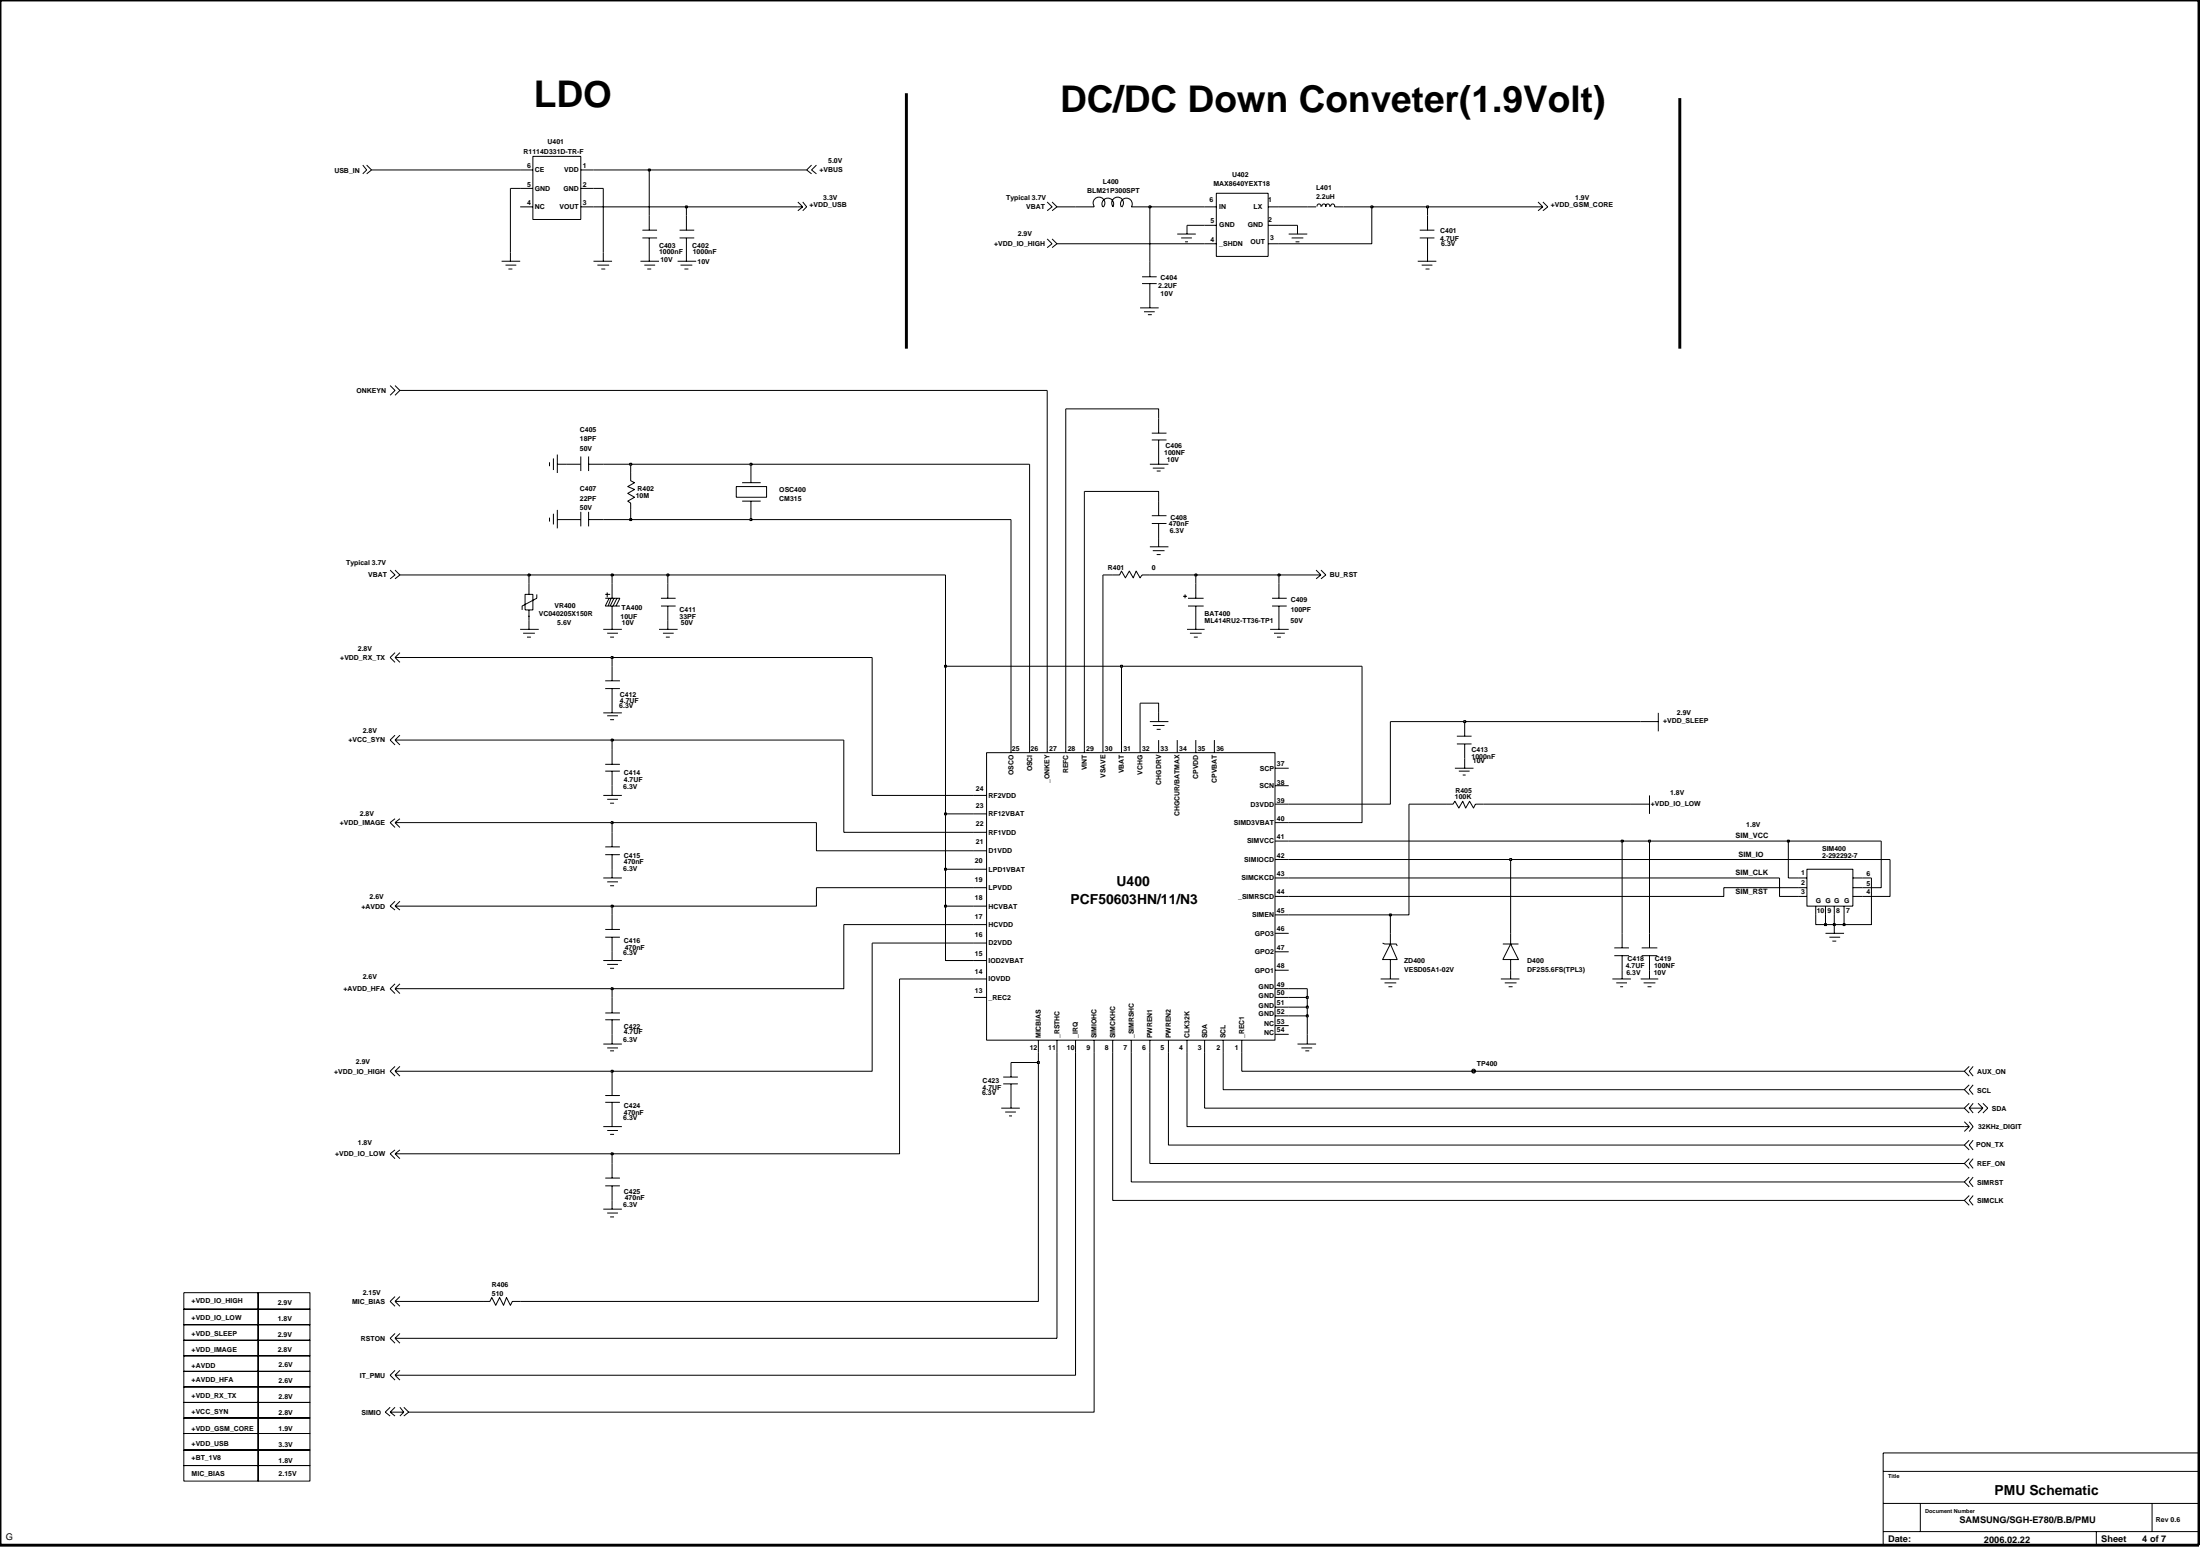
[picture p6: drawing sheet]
<svg xmlns="http://www.w3.org/2000/svg" width="192mm" height="135mm" viewBox="0 0 192 135" stroke-linecap="round" stroke-linejoin="round" font-family="sans-serif">
<g fill="none" stroke="#000" stroke-width=".09">
<path d="M31.6 14.4l.3 .4-.3 .3M31.9 14.4l.5 .4-.5 .3M45.3 18h1.1M45.3 16.4h1.1M45.3 14.8h1.1M46.4 13.6h4.2v5.5h-4.2zM50.6 18h1.1M50.6 16.4h1.1M50.6 14.8h1.1M56.5 18.8v1.2M59.8 18.8v1.2M69.5 18h.4"/>
<path d="M69.5 17.6l.4 .4M69.9 17.6l.3 .4-.3 .3M69.9 18l-.4 .3M70.7 14.4l-.5 .4 .5 .3M71.1 14.4l-.4 .4 .4 .3M91.2 17.6l.4 .4-.4 .3M91.6 17.6l.4 .4-.4 .3M93.6 18h1.7M95.3 18a.51 .51 0 0 1 .1-.7 .51 .51 0 0 1 .7 0 .51 .51 0 0 1 0 .7M96 18a.51 .51 0 0 1 .5-.8 .51 .51 0 0 1 .4 .8M96.9 18a.51 .51 0 0 1 .1-.7 .51 .51 0 0 1 .7 0 .51 .51 0 0 1 0 .7M97.6 18a.51 .51 0 0 1 .5-.8 .51 .51 0 0 1 .4 .8"/>
<path d="M98.5 18h1.6M103.4 19.6v.8M104.9 18h1M104.9 19.6h1M105.9 16.8h4.5v5.5h-4.5zM110.4 18h1M110.4 19.6h1M113 19.6v.8M113.8 18h.8M114.7 18v-.2h.1h.2v.2M115.1 18l.1-.2h.1h.1v.2M115.5 18v-.2h.1h.1l.1 .2"/>
<path d="M115.9 18v-.2h.1h.2v.2M116.2 18h.8M124.3 18.8v1.2M133.9 18h.4M133.9 17.6l.4 .4M134.3 17.6l.5 .4-.5 .3M134.3 18l-.4 .3M34 33.6l.4 .4-.4 .4M34.4 33.6l.4 .4-.4 .4M43.7 22.7h1.6M44 23.1h1M44.3 23.4h.3"/>
<path d="M44.4 22v.7M48.2 39.9v1M48.5 39.6v1.6M50.6 39.7v1.3M51.3 39.7v1.3M51.7 22.7h1.6M52 23.1h1M52.4 23.4h.3M52.5 22v.7M55.8 22.7h1.6M55.9 20.7h1.3M55.9 20h1.3"/>
<path d="M56.1 23.1h.9M56.4 23.4h.3M56.5 20.7v2M59 22.7h1.6M59.2 20.7h1.2M59.2 20h1.2M59.3 23.1h1M59.6 23.4h.3M59.8 20.7v2M91.2 20.8l.4 .4-.4 .4M91.6 20.8l.4 .4-.4 .4M99.3 26.8h1.6"/>
<path d="M99.4 24.1h1.3M99.4 24.7h1.3M99.6 27.1h.9M99.9 27.4h.4M100.1 22.7v1.4M100.1 24.7v2.1M100.3 38.3h1.3M100.3 37.7h1.3M100.9 36.4v1.3M100.9 38.3v2.1M102.5 20.4h1.6M102.8 20.7h1"/>
<path d="M103.2 21.1h.2M104.9 21.2h1M110.4 21.2h1M112.2 20.4h1.6M112.5 20.7h1M112.8 21.1h.3M123.4 22.7h1.7M123.6 20.7h1.3M123.6 20h1.3M123.8 23.1h.9M124.1 23.4h.4M124.3 20.7v2"/>
<path d="M34 49.6l.4 .5-.4 .3M34.4 49.6l.4 .5-.4 .3M34.4 56.8l-.4 .4 .4 .5M34.4 57.2l.4 .5M34.4 57.2h.4M34.8 56.8l-.4 .4M45.3 54.8h1.6M45.5 55.1h1.1M45.7 51.7h.7v1.4h-.7zM45.9 55.5h.3M46.1 50.8v.9M46.1 53.1v1.7"/>
<path d="M46.7 51.7v.4l-1.2 .7v.3M47.8 40.2v.4M47.8 45.1v.3M48.2 44.7v1M48.5 45.2h2.1M48.5 44.4v1.6M48.5 40.4h2.1M50.6 44.6v1.2M51.3 45.2h1.2M51.3 44.6v1.2M51.3 40.4h1.2M52.5 54.8h1.6"/>
<path d="M52.7 59.9h1.3M52.7 59.3h1.3M52.7 52.1h1.3l-.4 .7M52.7 51.7h.4M52.9 55.1h.9M52.9 51.6v.4M53 52.1l-.3 .7h1.3M53.1 55.5h.4M53.2 52.1l-.2 .7M53.3 50.8v1.3M53.3 52.8v2M53.3 58v1.3"/>
<path d="M53.3 59.9v2.2M53.5 52.1l-.4 .7M53.7 52.1l-.3 .7M54.9 41.2v.7l.4 .1-.6 .4 .6 .2-.6 .4 .6 .3-.6 .3 .2 .2v.6M57.4 54.8h1.6M57.6 52.1h1.2M57.6 52.8h1.2M57.7 55.1h1M58 55.5h.3M58.1 50.8v1.3M58.1 52.8v2M64.1 42.4h2.6v.9h-2.6z"/>
<path d="M64.6 43.6h1.6M64.6 42h1.6M65.4 40.4v1.6M65.4 43.6v1.6M96.9 50.1h.6l.2-.4 .3 .6 .3-.6 .4 .6 .2-.6 .4 .6 .1-.2h.7M100.1 40.4h1.6M100.1 47.6h1.6M100.3 45.6h1.3M100.3 44.9h1.3M100.4 40.8h1M100.4 47.9h1M100.7 41h.4"/>
<path d="M100.7 48.3h.4M100.9 43.6v1.3M100.9 45.6v2M103 51.9h.4M103.2 51.7v.4M103.4 54.8h1.5M103.4 52.1h1.4M103.4 52.8h1.4M103.6 55.1h1M104 55.5h.3M104.1 50.8v1.3M104.1 52.8v2"/>
<path d="M110.6 54.8h1.6M110.8 52.1h1.2M110.8 52.8h1.2M110.9 55.1h1M111.2 55.5h.3M111.4 50.8v1.3M111.4 52.8v2M114.6 49.6l.4 .5M114.6 50.1h.4M115 49.6l.4 .5-.4 .3M115 50.1l-.4 .3M34.4 78.5l-.4 .4 .4 .3"/>
<path d="M34.4 78.9l.4 .3M34.4 78.9h.4M34.4 64l-.4 .4 .4 .4M34.4 64.4l.4 .4M34.4 64.4h.4M34.4 71.6h.4M34.4 71.3l-.4 .3 .4 .4M34.4 71.6l.4 .4M34.8 78.5l-.4 .4M34.8 64l-.4 .4M34.8 71.3l-.4 .3M52.5 76.4h1.6"/>
<path d="M52.5 62.1h1.6M52.5 69.2h1.6M52.7 74.4h1.3M52.7 73.7h1.3M52.7 67.1h1.3M52.7 66.5h1.3M52.9 76.8h.9M52.9 62.3h.9M52.9 69.6h.9M53.1 77.1h.4M53.1 62.7h.4M53.1 69.9h.4"/>
<path d="M53.3 65.3v1.2M53.3 67.1v2.1M53.3 72.5v1.2M53.3 74.4v2M53.3 79.6v1.3M84.8 78.9h1.1M84.8 77.3h1.1M84.8 75.7h1.1M84.8 74.1h1.1M84.8 72.5h1.1M84.8 70.9h1.1M84.8 69.2h1.1"/>
<path d="M85.9 65.5h25.1v25.1h-25.1zM88 64.4v1.1M89.6 64.4v1.1M91.2 64.4v1.1M92.8 64.4v1.1M94.4 64.4v1.1M96 64.4v1.1M97.7 64.4v1.1M99.3 64.4v1.1M100.1 62.8h1.6M100.4 63.2h1M100.7 63.5h.4"/>
<path d="M100.9 62.1v.7M100.9 64.4v1.1M102.5 64.4v1.1M104.1 64.4v1.1M105.7 64.4v1.1M111 76.4h1.2M111 70h1.2M111 79.6h1.2M111 78h1.2M111 74.8h1.2M111 73.2h1.2M111 71.6h1.2"/>
<path d="M111 68.4h1.2M111 66.9h1.2M125.9 70h.6l.2-.2 .3 .5 .4-.5 .2 .5 .4-.5 .3 .5 .2-.3h.7M126.7 66.9h1.6M126.9 64.8h1.2M126.9 64.1h1.2M127 67.1h1M127.4 67.5h.2M127.5 62.8v1.3M127.5 64.8v2.1M142 70h1.6M142.9 62.8h1.5"/>
<path d="M143.6 69.2v1.7M144.4 62.1v1.6M156.6 76.4h.7M156.6 78h.7M156.6 77.3h.7M157.3 75.7h4v3.2h-4zM158.1 78.9v.7M158.9 78.9v.7M159.7 78.9v.7M160.6 78.9v.7M161.3 76.4h.9M161.3 78h.9"/>
<path d="M161.3 77.3h.9M34.4 92.8l-.4 .5 .4 .4M34.4 93.3l.4 .4M34.4 93.3h.4M34.4 86.1h.4M34.4 85.6l-.4 .5 .4 .4M34.4 86.1l.4 .4M34.8 92.8l-.4 .5M34.8 85.6l-.4 .5M52.5 98.1h1.6M52.5 83.6h1.6M52.5 90.9h1.6"/>
<path d="M52.7 88.8h1.3M52.7 88.2h1.3M52.7 96h1.3M52.7 95.4h1.3M52.7 81.6h1.3M52.7 80.9h1.3M52.9 98.4h.9M52.9 91.2h.9M52.9 84h.9M53.1 98.8h.4M53.1 91.5h.4M53.1 84.3h.4"/>
<path d="M53.3 81.6v2M53.3 86.8v1.4M53.3 88.8v2.1M53.3 94.1v1.3M53.3 96v2.1M84.8 85.2h1.1M84.8 86.8h1.1M84.8 83.6h1.1M84.8 82.1h1.1M84.8 80.5h1.1M87.2 96.5h1.6M87.3 94.4h1.3"/>
<path d="M87.3 93.8h1.3M87.5 96.8h1M87.9 97.1h.2M88 92.5v1.3M88 94.4v2.1M90.4 92.5v20.8h-45.8l-.2 .3-.3-.6-.3 .6-.3-.6-.3 .6-.4-.6-.1 .3h-8.3M90.4 90.6v1.1M92 90.6v25.9h-57.6M93.6 90.6v29.1h-59.2M95.3 90.6v32.3h-59.7M96.9 90.6v13.9h74.1M98.5 90.6v12.3h72.5"/>
<path d="M100.1 90.6v10.7h70.9M101.7 90.6v1.1M103.4 90.6v1.1M104.9 90.6v1.1M106.5 90.6v1.1M108.1 90.6v1.1M111 90h1.2M111 82.9h1.2M111 86.8h1.2M111 81.3h1.2M111 86.1h1.2M111 87.7h1.2"/>
<path d="M111 88.4h1.2M111 89.3h1.2M111 84.5h1.2M113 90.9h1.6M113.3 91.2h1M113.7 91.5h.3M113.8 90v.9M120.2 85.2h1.6M120.4 82.1l.2 .1h1l.1 .2M120.6 85.6h1M120.9 85.9h.3M121.1 81.3v.9"/>
<path d="M121.1 83.5v1.7M121.1 82.2l.6 1.3h-1.3zM130.7 85.2h1.6M130.9 82.2h1.3M131 85.6h1M131.4 85.9h.3M131.5 81.3v.9M131.5 83.5v1.7M131.5 82.2l.7 1.3h-1.3zM140.4 85.2h1.6M140.6 83.2h1.2M140.6 82.5h1.2"/>
<path d="M140.7 85.6h1M141.1 85.9h.2M141.2 81.3v1.2M141.2 83.2v2M142.9 85.2h1.5M142.9 83.2h1.4M142.9 82.5h1.4M143.1 85.6h1M143.5 85.9h.3M143.6 81.3v1.2M143.6 83.2v2M158.9 81.3h1.7"/>
<path d="M159.3 81.6h.9M159.5 81.9h.4M159.7 80.5v.8M171 98.1h.5M171 97.7l.5 .4M171.5 92.8l-.5 .5 .5 .4M171.5 96.5h1.2M171.5 96l-.5 .5 .5 .4M171.5 99.3l-.5 .4 .5 .4M171.5 97.7l.3 .4-.3 .4M171.5 98.1l-.5 .4M171.5 94.4l-.5 .5 .5 .4"/>
<path d="M171.8 96l-.3 .5 .3 .4M171.8 92.8l-.3 .5 .3 .4M171.8 99.3l-.3 .4 .3 .4M171.8 94.4l-.3 .5 .3 .4M172.2 96l.5 .5M172.7 96l.4 .5-.4 .4M172.7 96.5l-.5 .4M34.4 100.4h18.9v2.2M34.4 112.9l-.4 .4 .4 .4M34.4 113.3l.4 .4M34.4 100.1l-.4 .3 .4 .5M34.4 100.4l.4 .5"/>
<path d="M34.4 119.3l-.4 .4 .4 .4M34.4 119.7l.4 .4M34.4 116.1l-.4 .4 .4 .4M34.4 116.5l.4 .4M34.8 112.9l-.4 .4M34.8 100.1l-.4 .3M34.8 119.3l-.4 .4M34.8 116.1l-.4 .4M52.5 105.3h1.6M52.7 103.2h1.3M52.7 102.6h1.3M52.9 105.6h.9"/>
<path d="M53.1 105.9h.4M53.3 103.2v2.1M171 101.3l.5 .4M171 102.9l.5 .4M171 104.5l.5 .4M171.5 100.9l-.5 .4M171.5 102.5l-.5 .4M171.5 104.1l-.5 .4M171.8 100.9l-.3 .4 .3 .4M171.8 102.5l-.3 .4 .3 .4M171.8 104.1l-.3 .4 .3 .4M34 122.9h1.2"/>
<path d="M34 122.5l-.5 .4 .5 .4M34 122.9l.4 .4M34.4 122.5l-.4 .4M34.8 122.5l.4 .4M35.2 122.9l-.4 .4M35.2 122.5l.4 .4M35.6 122.9l-.4 .4"/>
<circle cx="128.3" cy="93.2" r=".17"/>
</g>
<path d="M53.2 100.4h.2v.1h-.2z" fill="#c2c2c2"/>
<path d="M34.8 93.3h18.5v.8M78.3 85.2v15.2h-25M101.7 91.7v8h69.3M103.4 91.7v6.4h67.6M104.9 91.7v4.8h66.1M106.5 91.7v3.2h64.5M53.2 100.4h.2v.1h-.2z" fill="none" stroke="#000" stroke-width=".09"/>
<path d="M53.2 93.2h.2v.1h-.2z" fill="#c2c2c2"/>
<path d="M53.2 93.2h.2v.1h-.2zM75.9 82.1v11.2h-22.6M108.1 91.7v1.6h20.2" fill="none" stroke="#000" stroke-width=".09"/>
<path d="M128.2 93.2h.2v.1h-.2z" fill="#c2c2c2"/>
<path d="M88 92.5h2.4M128.2 93.2h.2v.1h-.2zM128.3 93.3h42.7" fill="none" stroke="#000" stroke-width=".09"/>
<path d="M90.3 92.4h.2v.2h-.2z" fill="#c2c2c2"/>
<path d="M90.3 92.4h.2v.2h-.2zM90.4 91.7v.8M112.2 88.4h1.6v1.6" fill="none" stroke="#000" stroke-width=".09"/>
<path d="M113.7 88.4h.2v.1h-.2z" fill="#c2c2c2"/>
<path d="M112.2 87.7h1.6v.7M113.7 88.4h.2v.1h-.2z" fill="none" stroke="#000" stroke-width=".09"/>
<path d="M113.7 87.6h.2v.2h-.2z" fill="#c2c2c2"/>
<path d="M53.3 86.1v.7M112.2 86.8h1.6v.9M113.7 87.6h.2v.2h-.2z" fill="none" stroke="#000" stroke-width=".09"/>
<path d="M113.7 86.7h.2v.2h-.2z" fill="#c2c2c2"/>
<path d="M34.8 86.1h18.5M113.7 86.7h.2v.2h-.2zM113.8 86.1v.7" fill="none" stroke="#000" stroke-width=".09"/>
<path d="M53.2 86h.2v.2h-.2z" fill="#c2c2c2"/>
<path d="M82.3 78.9v4.7h2.5M121.1 79.6v1.7M131.5 74.8v6.5M141.2 73.2v8.1M143.6 73.2v8.1M158.1 79.6v.9h.8M53.2 86h.2v.2h-.2zM75.9 82.1h8.9M78.3 85.2h6.5M84.8 80.5h-11.3v5.6h-20.2M112.2 86.1h1.6" fill="none" stroke="#000" stroke-width=".09"/>
<path d="M158.9 80.4h.1v.2h-.1z" fill="#c2c2c2"/>
<path d="M158.9 79.6v.9h.8M158.9 80.4h.1v.2h-.1z" fill="none" stroke="#000" stroke-width=".09"/>
<path d="M159.6 80.4h.2v.2h-.2z" fill="#c2c2c2"/>
<path d="M159.7 79.6v.9h.9M159.6 80.4h.2v.2h-.2z" fill="none" stroke="#000" stroke-width=".09"/>
<path d="M160.5 80.4h.2v.2h-.2z" fill="#c2c2c2"/>
<path d="M53.3 78.9v.7M112.2 79.6h8.9M163 76.4v4.1h-2.4v-.9M160.5 80.4h.2v.2h-.2z" fill="none" stroke="#000" stroke-width=".09"/>
<path d="M121 79.6h.1v.1h-.1z" fill="#c2c2c2"/>
<path d="M34.8 78.9h18.5M121 79.6h.1v.1h-.1zM122.7 70v9.6h-1.6" fill="none" stroke="#000" stroke-width=".09"/>
<path d="M53.2 78.8h.2v.2h-.2z" fill="#c2c2c2"/>
<path d="M53.2 78.8h.2v.2h-.2zM71.1 77.3v1.6h-17.8" fill="none" stroke="#000" stroke-width=".09"/>
<path d="M82.2 78.8h.2v.2h-.2z" fill="#c2c2c2"/>
<path d="M71.1 77.3h13.7M82.2 78.8h.2v.2h-.2zM82.3 75.7v3.2h2.5M112.2 76.4h42.7v1.6h1.7M155.7 73.2v3.2h.9M156.6 77.3h-6.5v.7h-37.9M162.2 76.4h.8M163.8 73.2v4.1h-1.6M164.6 74.8v3.2h-2.4" fill="none" stroke="#000" stroke-width=".09"/>
<path d="M82.2 75.6h.2v.2h-.2z" fill="#c2c2c2"/>
<path d="M82.2 75.6h.2v.2h-.2zM82.3 70.9v4.8h2.5M112.2 74.8h19.3" fill="none" stroke="#000" stroke-width=".09"/>
<path d="M131.5 74.7h.1v.2h-.1z" fill="#c2c2c2"/>
<path d="M71.1 71.6v2.5h13.7M112.2 73.2h29M131.5 74.7h.1v.2h-.1zM131.5 74.8h33.1" fill="none" stroke="#000" stroke-width=".09"/>
<path d="M141.2 73.1h.1v.2h-.1z" fill="#c2c2c2"/>
<path d="M141.2 73.1h.1v.2h-.1zM141.2 73.2h2.4" fill="none" stroke="#000" stroke-width=".09"/>
<path d="M143.5 73.1h.2v.2h-.2z" fill="#c2c2c2"/>
<path d="M143.5 73.1h.2v.2h-.2zM143.6 73.2h12.1" fill="none" stroke="#000" stroke-width=".09"/>
<path d="M155.6 73.1h.2v.2h-.2z" fill="#c2c2c2"/>
<path d="M34.8 71.6h18.5v.9M73.5 64.4v8.1h11.3M155.6 73.1h.2v.2h-.2zM155.7 73.2h8.1" fill="none" stroke="#000" stroke-width=".09"/>
<path d="M53.2 71.5h.2v.2h-.2z" fill="#c2c2c2"/>
<path d="M118.6 58v13.6h-6.4M53.2 71.5h.2v.2h-.2zM53.3 71.6h17.8" fill="none" stroke="#000" stroke-width=".09"/>
<path d="M82.2 70.8h.2v.1h-.2z" fill="#c2c2c2"/>
<path d="M75.9 57.2v12h8.9M82.3 58v12.9h2.5M34.8 64.4h18.5v.9M82.2 70.8h.2v.1h-.2zM121.1 62.8v7.2h-8.9M122.7 70h3.2M129.2 70h12.8" fill="none" stroke="#000" stroke-width=".09"/>
<path d="M53.2 64.3h.2v.2h-.2z" fill="#c2c2c2"/>
<path d="M91.2 34v30.4M92.8 35.6v28.8M88 45.2v19.2M89.6 40.4v24M94.4 42.8v21.6M96 50.1v14.3M97.7 58v6.4M53.2 64.3h.2v.2h-.2zM53.3 64.4h20.2M99.3 61.2v3.2M121.1 62.8h6.4" fill="none" stroke="#000" stroke-width=".09"/>
<path d="M127.4 62.7h.2v.2h-.2z" fill="#c2c2c2"/>
<path d="M53.3 57.2v.8M99.3 61.2h1.6v.9M127.4 62.7h.2v.2h-.2zM127.5 62.8h15.4" fill="none" stroke="#000" stroke-width=".09"/>
<path d="M82.2 57.9h.2v.2h-.2z" fill="#c2c2c2"/>
<path d="M82.2 57.9h.2v.2h-.2zM82.3 50.1v7.9h15.4" fill="none" stroke="#000" stroke-width=".09"/>
<path d="M97.6 57.9h.1v.2h-.1z" fill="#c2c2c2"/>
<path d="M34.8 57.2h18.5M97.6 57.9h.1v.2h-.1zM97.7 58h20.9" fill="none" stroke="#000" stroke-width=".09"/>
<path d="M53.2 57.2h.2v.1h-.2z" fill="#c2c2c2"/>
<path d="M34.8 50.1h11.3v.7M53.2 57.2h.2v.1h-.2zM53.3 57.2h22.6M53.3 50.1v.7M58.1 50.1v.7M104.1 50.1v.7M111.4 50.1v.7" fill="none" stroke="#000" stroke-width=".09"/>
<path d="M46 50h.1v.1h-.1z" fill="#c2c2c2"/>
<path d="M46 50h.1v.1h-.1zM46.1 50.1h7.2" fill="none" stroke="#000" stroke-width=".09"/>
<path d="M53.2 50h.2v.1h-.2z" fill="#c2c2c2"/>
<path d="M53.2 50h.2v.1h-.2zM53.3 50.1h4.8" fill="none" stroke="#000" stroke-width=".09"/>
<path d="M58.1 50h.1v.1h-.1z" fill="#c2c2c2"/>
<path d="M58.1 50h.1v.1h-.1zM58.1 50.1h24.2M96 50.1h.9M100.1 50.1h4" fill="none" stroke="#000" stroke-width=".09"/>
<path d="M104 50h.2v.1h-.2z" fill="#c2c2c2"/>
<path d="M104 50h.2v.1h-.2zM104.1 50.1h7.3" fill="none" stroke="#000" stroke-width=".09"/>
<path d="M111.3 50h.1v.1h-.1z" fill="#c2c2c2"/>
<path d="M52.5 45.2h2.4M111.3 50h.1v.1h-.1zM111.4 50.1h3.2" fill="none" stroke="#000" stroke-width=".09"/>
<path d="M54.8 45.1h.2v.2h-.2z" fill="#c2c2c2"/>
<path d="M54.8 45.1h.2v.2h-.2zM54.9 44.4v.8h10.5" fill="none" stroke="#000" stroke-width=".09"/>
<path d="M65.3 45.1h.2v.2h-.2z" fill="#c2c2c2"/>
<path d="M52.5 40.4h2.4v.8M65.3 45.1h.2v.2h-.2zM65.4 45.2h22.6M94.4 42.8h6.5v.8" fill="none" stroke="#000" stroke-width=".09"/>
<path d="M54.8 40.3h.2v.2h-.2z" fill="#c2c2c2"/>
<path d="M54.8 40.3h.2v.2h-.2zM54.9 40.4h10.5" fill="none" stroke="#000" stroke-width=".09"/>
<path d="M65.3 40.3h.2v.2h-.2z" fill="#c2c2c2"/>
<g fill="none" stroke="#000" stroke-width=".09">
<path d="M44.4 16.4v5.6M51.7 18h8.1v.8M52.5 16.4v5.6M56.5 14.8v4M100.1 18v4.7M103.4 19.6h1.5M111.4 19.6h1.6M119.4 18v3.2h-8M124.3 18v.8M34.8 34h56.4M92 21.2h12.9M92.8 35.6h8.1v.8"/>
<path d="M65.3 40.3h.2v.2h-.2zM65.4 40.4h24.2"/>
</g>
<path d="M59.7 17.9h.2v.2h-.2z" fill="#c2c2c2"/>
<path d="M59.7 17.9h.2v.2h-.2zM59.8 18h9.7M92 18h1.6" fill="none" stroke="#000" stroke-width=".09"/>
<path d="M100 17.9h.2v.2h-.2z" fill="#c2c2c2"/>
<path d="M100 17.9h.2v.2h-.2zM100.1 18h4.8M111.4 18h2.4M117 18h2.4" fill="none" stroke="#000" stroke-width=".09"/>
<path d="M119.4 17.9h.1v.2h-.1z" fill="#c2c2c2"/>
<path d="M119.4 17.9h.1v.2h-.1zM119.4 18h4.9" fill="none" stroke="#000" stroke-width=".09"/>
<path d="M124.2 17.9h.2v.2h-.2z" fill="#c2c2c2"/>
<path d="M32.4 14.8h12.9M44.4 16.4h.9M51.7 16.4h.8M51.7 14.8h4.8M124.2 17.9h.2v.2h-.2zM124.3 18h9.6" fill="none" stroke="#000" stroke-width=".09"/>
<path d="M56.4 14.7h.2v.2h-.2z" fill="#c2c2c2"/>
<g fill="none" stroke="#000" stroke-width=".09">
<path d="M56.4 14.7h.2v.2h-.2zM56.5 14.8h13.7M16 112.5h6.5v1.5h-6.5zM16 114h6.5v1.3h-6.5zM16 115.3h6.5v1.4h-6.5zM16 116.7h6.5v1.3h-6.5zM16 118h6.5v1.4h-6.5zM16 119.4h6.5v1.3h-6.5zM22.5 112.5h4.5v1.5h-4.5zM22.5 114h4.5v1.3h-4.5zM22.5 115.3h4.5v1.4h-4.5zM22.5 116.7h4.5v1.3h-4.5z"/>
<path d="M22.5 118h4.5v1.4h-4.5zM22.5 119.4h4.5v1.3h-4.5zM16 120.7h6.5v1.4h-6.5zM16 122.1h6.5v1.3h-6.5zM16 123.4h6.5v1.4h-6.5zM16 124.8h6.5v1.4h-6.5zM16 126.2h6.5v1.4h-6.5zM16 127.6h6.5v1.3h-6.5zM22.5 120.7h4.5v1.4h-4.5zM22.5 122.1h4.5v1.3h-4.5zM22.5 123.4h4.5v1.4h-4.5zM22.5 124.8h4.5v1.4h-4.5z"/>
<path d="M22.5 126.2h4.5v1.4h-4.5zM22.5 127.6h4.5v1.3h-4.5zM164 133.3h27.4M164 130.9h27.4M164 128.1h27.4M167.2 130.9v2.4M182.5 133.3v1.2M187.4 130.9v2.4M191.4 126.5h-27.4v8"/>
</g>
<path d="M0 0h191.5v134.5h-191.5zM78.9 8.1v22.3M146.3 8.5v21.9" fill="none" stroke="#000" stroke-width=".25"/>
<g font-size="3.2">
<text x="46.5" y="9.3">LDO</text>
<text x="92.3" y="9.7">DC/DC Down Conveter(1.9Volt)</text>
</g>
<g font-size="1.2">
<text x="97.2" y="77.1">U400</text>
<text x="93.2" y="78.7">PCF50603HN/11/N3</text>
<text x="173.7" y="130.1">PMU Schematic</text>
</g>
<g font-size=".8">
<text x=".5" y="134.1">G</text>
<text x="164.4" y="134.2">Date:</text>
<text x="170.6" y="132.6">SAMSUNG/SGH-E780/B.B/PMU</text>
<text x="172.7" y="134.3">2006.02.22</text>
<text x="183" y="134.2">Sheet</text>
<text x="186.5" y="134.2">4 of 7</text>
</g>
<g font-size=".6">
<text x="29.1" y="15.1">USB_IN</text>
<text x="45.6" y="13.4">R1114D331D-TR-F</text>
<text x="45.9" y="16.2">5</text>
<text x="45.9" y="17.8">4</text>
<text x="45.9" y="14.6">6</text>
<text x="46.6" y="16.6">GND</text>
<text x="46.6" y="15">CE</text>
<text x="47.7" y="12.6">U401</text>
<text x="49.1" y="16.6">GND</text>
<text x="49.1" y="15">VDD</text>
<text x="50.7" y="16.2">2</text>
<text x="50.7" y="14.6">1</text>
<text x="50.7" y="17.8">3</text>
<text x="71.3" y="15">+VBUS</text>
<text x="71.7" y="17.4">3.3V</text>
<text x="72.1" y="14.2">5.0V</text>
<text x="87.6" y="17.4">Typical 3.7V</text>
<text x="94.7" y="16.8">BLM21P300SPT</text>
<text x="96" y="16">L400</text>
<text x="105.3" y="17.6">6</text>
<text x="105.7" y="16.2">MAX8640YEXT18</text>
<text x="107.3" y="15.4">U402</text>
<text x="110.4" y="17.6">1</text>
<text x="114.6" y="16.6">L401</text>
<text x="114.6" y="17.3">2.2uH</text>
<text x="137.2" y="17.4">1.9V</text>
<text x="46.6" y="18.2">NC</text>
<text x="48.7" y="18.2">VOUT</text>
<text x="57.4" y="21.6">C403</text>
<text x="57.4" y="22.2">1000nF</text>
<text x="57.5" y="22.8">10V</text>
<text x="60.3" y="21.6">C402</text>
<text x="60.3" y="22.2">1000nF</text>
<text x="60.7" y="23">10V</text>
<text x="70.5" y="18">+VDD_USB</text>
<text x="86.6" y="21.4">+VDD_IO_HIGH</text>
<text x="88.6" y="20.5">2.9V</text>
<text x="89.4" y="18.2">VBAT</text>
<text x="105.4" y="21.1">4</text>
<text x="105.4" y="19.4">5</text>
<text x="106.2" y="18.2">IN</text>
<text x="106.2" y="21.4">_SHDN</text>
<text x="106.2" y="19.8">GND</text>
<text x="108.7" y="19.8">GND</text>
<text x="108.9" y="21.2">OUT</text>
<text x="109.1" y="18.2">LX</text>
<text x="110.4" y="19.4">2</text>
<text x="110.6" y="20.9">3</text>
<text x="125.4" y="21">4.7UF</text>
<text x="125.4" y="20.3">C401</text>
<text x="125.5" y="21.4">6.3V</text>
<text x="135" y="18">+VDD_GSM_CORE</text>
<text x="100.9" y="25">2.2UF</text>
<text x="101.1" y="25.8">10V</text>
<text x="101.1" y="24.4">C404</text>
<text x="31" y="34.2">ONKEYN</text>
<text x="50.5" y="37.6">C405</text>
<text x="50.5" y="38.4">18PF</text>
<text x="50.5" y="39.2">50V</text>
<text x="101.4" y="39.6">100NF</text>
<text x="101.5" y="39">C406</text>
<text x="101.6" y="40.2">10V</text>
<text x="50.5" y="42.8">C407</text>
<text x="50.5" y="43.6">22PF</text>
<text x="50.5" y="44.4">50V</text>
<text x="55.4" y="43.4">10M</text>
<text x="55.5" y="42.8">R402</text>
<text x="67.9" y="43.6">CM315</text>
<text x="67.9" y="42.8">OSC400</text>
<text x="101.8" y="45.8">470nF</text>
<text x="101.9" y="46.4">6.3V</text>
<text x="101.9" y="45.2">C408</text>
<text x="30.1" y="49.2">Typical 3.7V</text>
<text x="32.1" y="50.2">VBAT</text>
<text x="46.9" y="53.6">VC040205X150R</text>
<text x="48.3" y="52.9">VR400</text>
<text x="54" y="53.9">10UF</text>
<text x="54.1" y="53.1">TA400</text>
<text x="59.2" y="53.9">33PF</text>
<text x="59.2" y="53.3">C411</text>
<text x="96.5" y="49.6">R401</text>
<text x="100.3" y="49.6">0</text>
<text x="104.9" y="53.6">BAT400</text>
<text x="112.4" y="52.4">C409</text>
<text x="112.4" y="53.3">100PF</text>
<text x="115.8" y="50.3">BU_RST</text>
<text x="29.6" y="57.5">+VDD_RX_TX</text>
<text x="31.2" y="56.6">2.8V</text>
<text x="48.5" y="54.4">5.6V</text>
<text x="54.1" y="54.4">10V</text>
<text x="59.3" y="54.4">50V</text>
<text x="104.9" y="54.2">ML414RU2-TT36-TP1</text>
<text x="112.4" y="54.2">50V</text>
<text x="30.3" y="64.6">+VCC_SYN</text>
<text x="31.6" y="63.8">2.8V</text>
<text x="53.9" y="61.6">6.3V</text>
<text x="54" y="61.2">4.7UF</text>
<text x="54" y="60.7">C412</text>
<text x="88.1" y="65.4">25</text>
<text x="89.7" y="65.4">26</text>
<text x="91.4" y="65.4">27</text>
<text x="93" y="65.4">28</text>
<text x="94.6" y="65.4">29</text>
<text x="96.2" y="65.4">30</text>
<text x="97.8" y="65.4">31</text>
<text x="99.4" y="65.4">32</text>
<text x="101.1" y="65.4">33</text>
<text x="102.7" y="65.4">34</text>
<text x="104.3" y="65.4">35</text>
<text x="105.9" y="65.4">36</text>
<text x="128.1" y="65.4">C413</text>
<text x="144.8" y="62.9">+VDD_SLEEP</text>
<text x="146" y="62.2">2.9V</text>
<text x="29.6" y="71.8">+VDD_IMAGE</text>
<text x="31.3" y="71">2.8V</text>
<text x="54.3" y="68.7">6.3V</text>
<text x="54.3" y="67.5">C414</text>
<text x="54.3" y="68.1">4.7UF</text>
<text x="85" y="70.3">23</text>
<text x="85" y="71.9">22</text>
<text x="85" y="68.8">24</text>
<text x="86.1" y="71.1">RF12VBAT</text>
<text x="86.1" y="69.5">RF2VDD</text>
<text x="88.2" y="67.5" transform="rotate(-90 88.2 67.5)">OSCO</text>
<text x="89.9" y="67.2" transform="rotate(-90 89.9 67.2)">OSCI</text>
<text x="91.4" y="68.2" transform="rotate(-90 91.4 68.2)">_ONKEY</text>
<text x="93" y="67.3" transform="rotate(-90 93 67.3)">REFC</text>
<text x="94.6" y="67.1" transform="rotate(-90 94.6 67.1)">VINT</text>
<text x="96.2" y="67.7" transform="rotate(-90 96.2 67.7)">VSAVE</text>
<text x="97.9" y="67.3" transform="rotate(-90 97.9 67.3)">VBAT</text>
<text x="99.5" y="67.4" transform="rotate(-90 99.5 67.4)">VCHG</text>
<text x="101.1" y="68.3" transform="rotate(-90 101.1 68.3)">CHGDRV</text>
<text x="102.7" y="71.1" transform="rotate(-90 102.7 71.1)">CHGCUR/BATMAX</text>
<text x="104.3" y="67.8" transform="rotate(-90 104.3 67.8)">CPVDD</text>
<text x="106" y="68.2" transform="rotate(-90 106 68.2)">CPVBAT</text>
<text x="107.4" y="71.8">SIMD3VBAT</text>
<text x="108.9" y="70.2">D3VDD</text>
<text x="109.7" y="68.6">SCN</text>
<text x="109.7" y="67.1">SCP</text>
<text x="111.2" y="69.9">39</text>
<text x="111.2" y="71.4">40</text>
<text x="111.2" y="68.3">38</text>
<text x="111.2" y="66.7">37</text>
<text x="126.7" y="69.6">100K</text>
<text x="126.7" y="69">R405</text>
<text x="128.1" y="66">1000nF</text>
<text x="128.2" y="66.5">10V</text>
<text x="143.7" y="70.1">+VDD_IO_LOW</text>
<text x="145.4" y="69.2">1.8V</text>
<text x="54.3" y="75.8">6.3V</text>
<text x="54.3" y="75.2">470nF</text>
<text x="54.3" y="74.7">C415</text>
<text x="84.9" y="75.2">20</text>
<text x="84.9" y="76.8">19</text>
<text x="85" y="73.5">21</text>
<text x="86.1" y="75.9">LPD1VBAT</text>
<text x="86.1" y="77.5">LPVDD</text>
<text x="86.1" y="74.3">D1VDD</text>
<text x="86.1" y="72.7">RF1VDD</text>
<text x="108.1" y="76.6">SIMCKCD</text>
<text x="108.3" y="75">SIMIOCD</text>
<text x="108.6" y="73.4">SIMVCC</text>
<text x="111.2" y="76.3">43</text>
<text x="111.2" y="74.7">42</text>
<text x="111.2" y="77.9">44</text>
<text x="111.2" y="73.1">41</text>
<text x="151.1" y="73">SIM_VCC</text>
<text x="151.1" y="76.2">SIM_CLK</text>
<text x="151.1" y="77.9">SIM_RST</text>
<text x="151.4" y="74.6">SIM_IO</text>
<text x="152.1" y="72">1.8V</text>
<text x="156.8" y="77.8">3</text>
<text x="156.8" y="76.2">1</text>
<text x="156.8" y="77">2</text>
<text x="158.7" y="74.1">SIM400</text>
<text x="158.7" y="74.7">2-292292-7</text>
<text x="162.5" y="77.9">4</text>
<text x="162.5" y="77.1">5</text>
<text x="162.5" y="76.3">6</text>
<text x="31.5" y="79.1">+AVDD</text>
<text x="32.2" y="78.3">2.6V</text>
<text x="54.3" y="83.1">6.3V</text>
<text x="54.3" y="82.1">C416</text>
<text x="54.4" y="82.7">470nF</text>
<text x="84.9" y="83.2">15</text>
<text x="84.9" y="78.4">18</text>
<text x="84.9" y="80">17</text>
<text x="84.9" y="81.6">16</text>
<text x="86.1" y="83.8">IOD2VBAT</text>
<text x="86.1" y="79.1">HCVBAT</text>
<text x="86.1" y="80.7">HCVDD</text>
<text x="86.1" y="82.3">D2VDD</text>
<text x="107.8" y="78.2">_SIMRSCD</text>
<text x="109" y="79.9">SIMEN</text>
<text x="109.3" y="83.1">GPO2</text>
<text x="109.3" y="81.5">GPO3</text>
<text x="111.2" y="82.7">47</text>
<text x="111.2" y="81.1">46</text>
<text x="111.2" y="79.5">45</text>
<text x="122.3" y="83.9">ZD400</text>
<text x="133" y="83.9">D400</text>
<text x="141.7" y="83.7">C418</text>
<text x="144.1" y="83.7">C419</text>
<text x="158.1" y="78.6">G G G G</text>
<text x="158.2" y="79.5">10</text>
<text x="159.1" y="79.5">9</text>
<text x="159.9" y="79.5">8</text>
<text x="160.7" y="79.5">7</text>
<text x="29.9" y="86.3">+AVDD_HFA</text>
<text x="31.6" y="85.2">2.6V</text>
<text x="54.3" y="89.5">C422</text>
<text x="84.9" y="84.8">14</text>
<text x="84.9" y="86.4">13</text>
<text x="86.1" y="87">_REC2</text>
<text x="86.1" y="85.4">IOVDD</text>
<text x="109.3" y="84.7">GPO1</text>
<text x="109.6" y="86.9">GND</text>
<text x="109.6" y="87.7">GND</text>
<text x="109.6" y="88.5">GND</text>
<text x="109.6" y="86.1">GND</text>
<text x="110.1" y="89.3">NC</text>
<text x="111.2" y="86.7">50</text>
<text x="111.2" y="87.5">51</text>
<text x="111.2" y="88.3">52</text>
<text x="111.2" y="84.3">48</text>
<text x="111.2" y="85.9">49</text>
<text x="111.2" y="89.1">53</text>
<text x="111.2" y="89.9">54</text>
<text x="122.3" y="84.6">VESD05A1-02V</text>
<text x="133" y="84.6">DF2S5.6FS(TPL3)</text>
<text x="141.6" y="84.3">4.7UF</text>
<text x="141.6" y="84.9">6.3V</text>
<text x="144" y="84.9">10V</text>
<text x="144" y="84.3">100NF</text>
<text x="29.1" y="93.5">+VDD_IO_HIGH</text>
<text x="31" y="92.7">2.9V</text>
<text x="54.3" y="90.7">6.3V</text>
<text x="54.3" y="90">4.7UF</text>
<text x="85.5" y="95.3">6.3V</text>
<text x="85.6" y="94.9">4.7UF</text>
<text x="85.6" y="94.3">C423</text>
<text x="89.7" y="91.4">12</text>
<text x="90.6" y="90.4" transform="rotate(-90 90.6 90.4)">MICBIAS</text>
<text x="91.3" y="91.4">11</text>
<text x="92.2" y="90.4" transform="rotate(-90 92.2 90.4)">_RSTHC</text>
<text x="92.9" y="91.4">10</text>
<text x="93.9" y="90.4" transform="rotate(-90 93.9 90.4)">_IRQ</text>
<text x="94.6" y="91.4">9</text>
<text x="95.5" y="90.4" transform="rotate(-90 95.5 90.4)">SIMIOHC</text>
<text x="96.2" y="91.4">8</text>
<text x="97.1" y="90.4" transform="rotate(-90 97.1 90.4)">SIMCKHC</text>
<text x="97.8" y="91.4">7</text>
<text x="98.7" y="90.4" transform="rotate(-90 98.7 90.4)">_SIMRSHC</text>
<text x="99.4" y="91.4">6</text>
<text x="100.3" y="90.4" transform="rotate(-90 100.3 90.4)">PWREN1</text>
<text x="101.1" y="91.4">5</text>
<text x="101.9" y="90.4" transform="rotate(-90 101.9 90.4)">PWREN2</text>
<text x="102.7" y="91.4">4</text>
<text x="103.6" y="90.4" transform="rotate(-90 103.6 90.4)">CLK32K</text>
<text x="104.3" y="91.4">3</text>
<text x="105.1" y="90.4" transform="rotate(-90 105.1 90.4)">SDA</text>
<text x="105.9" y="91.4">2</text>
<text x="106.7" y="90.4" transform="rotate(-90 106.7 90.4)">SCL</text>
<text x="107.5" y="91.4">1</text>
<text x="108.3" y="90.4" transform="rotate(-90 108.3 90.4)">_REC1</text>
<text x="110.1" y="90.1">NC</text>
<text x="128.6" y="92.8">TP400</text>
<text x="172.1" y="93.5">AUX_ON</text>
<text x="172.1" y="95.1">SCL</text>
<text x="29.2" y="100.7">+VDD_IO_LOW</text>
<text x="31.2" y="99.7">1.8V</text>
<text x="54.3" y="97.5">6.3V</text>
<text x="54.3" y="97.1">470nF</text>
<text x="54.3" y="96.5">C424</text>
<text x="172.1" y="99.9">PON_TX</text>
<text x="172.1" y="101.5">REF_ON</text>
<text x="172.2" y="98.3">32KHz_DIGIT</text>
<text x="173.4" y="96.7">SDA</text>
<text x="54.3" y="105.1">6.3V</text>
<text x="54.3" y="103.9">C425</text>
<text x="54.4" y="104.5">470nF</text>
<text x="172.1" y="104.8">SIMCLK</text>
<text x="172.1" y="103.1">SIMRST</text>
<text x="16.7" y="113.5">+VDD_IO_HIGH</text>
<text x="24.2" y="113.6">2.9V</text>
<text x="30.7" y="113.5">MIC_BIAS</text>
<text x="31.6" y="112.7">2.15V</text>
<text x="42.8" y="112">R406</text>
<text x="42.8" y="112.8">510</text>
<text x="16.7" y="114.9">+VDD_IO_LOW</text>
<text x="16.7" y="119.1">+AVDD</text>
<text x="16.7" y="116.3">+VDD_SLEEP</text>
<text x="16.7" y="117.7">+VDD_IMAGE</text>
<text x="24.2" y="116.4">2.9V</text>
<text x="24.2" y="115">1.8V</text>
<text x="24.2" y="117.7">2.8V</text>
<text x="24.3" y="119">2.6V</text>
<text x="31.3" y="119.9">IT_PMU</text>
<text x="31.4" y="116.7">RSTON</text>
<text x="16.7" y="120.3">+AVDD_HFA</text>
<text x="16.7" y="124.5">+VDD_GSM_CORE</text>
<text x="16.7" y="123.1">+VCC_SYN</text>
<text x="16.7" y="125.9">+VDD_USB</text>
<text x="16.7" y="121.7">+VDD_RX_TX</text>
<text x="24.3" y="126">3.3V</text>
<text x="24.3" y="123.2">2.8V</text>
<text x="24.3" y="124.5">1.9V</text>
<text x="24.3" y="121.8">2.8V</text>
<text x="24.3" y="120.4">2.6V</text>
<text x="31.5" y="123.1">SIMIO</text>
<text x="16.7" y="128.5">MIC_BIAS</text>
<text x="16.7" y="127.1">+BT_1V8</text>
<text x="24.3" y="127.3">1.8V</text>
<text x="24.3" y="128.5">2.15V</text>
<text x="187.7" y="132.5">Rev 0.6</text>
</g>
<g font-size=".5">
<text x="164.4" y="128.7">Title</text>
<text x="167.6" y="131.7">Document Number</text>
</g>
</svg>
